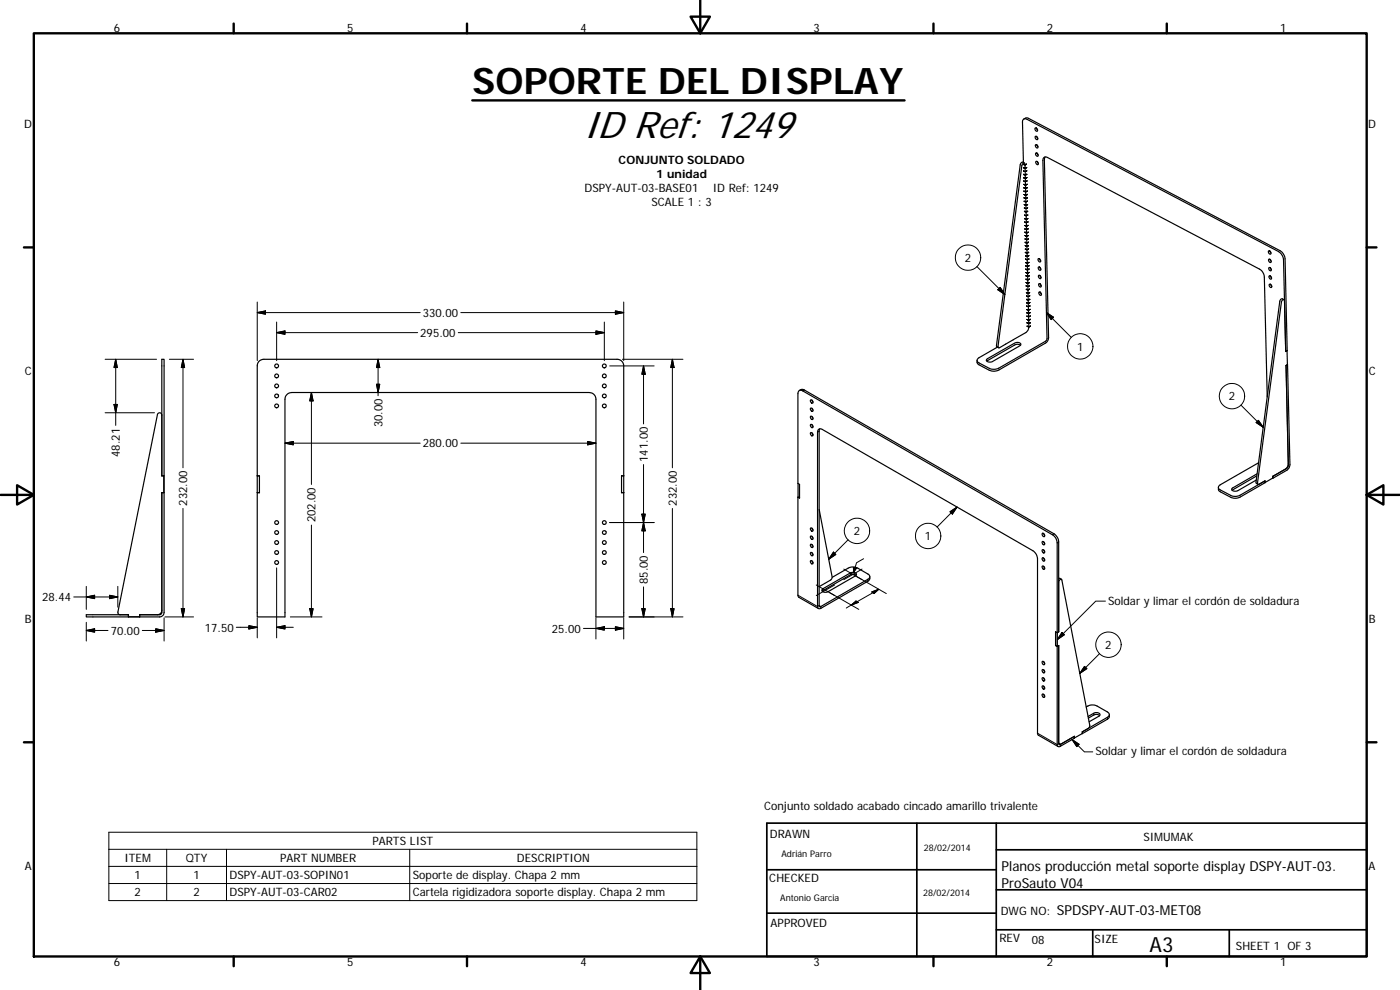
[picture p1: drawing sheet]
<svg xmlns="http://www.w3.org/2000/svg" width="420mm" height="297mm" viewBox="0 0 420 297" stroke-linecap="round" stroke-linejoin="round" font-family="sans-serif">
<g fill="none" stroke="#000" stroke-width=".36">
<path d="M307.3 35.7l.8-.4 .6 .2 75.5 39.7a3.1 3.1 0 0 1 1.5 2.5l.6 27.5-.4 .3M310.7 38.4a.52 .52 0 0 1 .7 .3 .52 .52 0 0 1-.4 .7 .65 .65 0 0 1-.3-1zM311.1 38.5l.3 .5M307.1 48.7l-.2-12a.87 .87 0 0 1 .3-.9 .87 .87 0 0 1 1 0l75.5 39.7a3.2 3.2 0 0 1 1.5 2.5l.7 27.5M307.4 48.9l-.4-.2a.77 .77 0 0 0-.8 .7l-7.1 54.3v.3l.6 .3M310.7 40.9a.56 .56 0 0 1 .7 .3 .56 .56 0 0 1-.2 .7 .74 .74 0 0 1-.5-1zM310.8 43.4a.55 .55 0 0 1 .6 .3 .55 .55 0 0 1-.2 .7 .74 .74 0 0 1-.4-1zM310.8 46a.54 .54 0 0 1 .7 .2 .54 .54 0 0 1-.2 .7 .7 .7 0 0 1-.5-.9zM310.9 48.5a.54 .54 0 0 1 .6 .2 .54 .54 0 0 1-.1 .7l-.4-.3zM311.1 41l.4 .6M311.2 43.5l.3 .5M311.2 46l.4 .6"/>
<path d="M311.3 48.5l.3 .5M313.7 47.1l-.3 .8 1.3 53.4a1.99 1.99 0 0 1-.9 1.6l-14 8.1a3.3 3.3 0 0 1-2.9 .1l-3.4-1.9-.3-1.1M308 64.5l-.4-15.2a.46 .46 0 0 0-.5-.4 .46 .46 0 0 0-.4 .6l-7.1 54.7 .3 .2 1.9-1.1M308 64.5l.8 33.6a2.02 2.02 0 0 1-1 1.7l-3.7 2.1M311.6 77.6a.56 .56 0 0 1 .6 .3 .56 .56 0 0 1-.1 .7 .74 .74 0 0 1-.5-1zM312 77.7l.3 .6M380.7 75.3a.54 .54 0 0 1 .6 .3 .54 .54 0 0 1-.1 .7 .73 .73 0 0 1-.5-1zM380.8 77.8a.54 .54 0 0 1 .6 .3 .54 .54 0 0 1-.2 .7 .72 .72 0 0 1-.4-1zM381.1 75.3l.3 .6M381.2 77.9l.3 .5M311.7 80.1a.61 .61 0 0 1 .6 .4 .61 .61 0 0 1-.2 .6 .68 .68 0 0 1-.4-1zM311.8 85.2a.56 .56 0 0 1 .6 .2 .56 .56 0 0 1-.2 .7 .74 .74 0 0 1-.4-.9z"/>
<path d="M311.8 82.6a.52 .52 0 0 1 .6 .3 .52 .52 0 0 1-.3 .7 .64 .64 0 0 1-.3-1zM311.8 87.7a.55 .55 0 0 1 .7 .3 .55 .55 0 0 1-.2 .6 .74 .74 0 0 1-.5-.9zM312 80.2l.4 .6M312.1 82.7l.4 .5M312.2 85.2l.3 .6M312.2 87.7l.3 .6M380.8 80.3a.56 .56 0 0 1 .7 .3 .56 .56 0 0 1-.2 .7 .74 .74 0 0 1-.5-1zM380.9 85.3a.54 .54 0 0 1 .7 .3 .54 .54 0 0 1-.2 .7 .7 .7 0 0 1-.5-1zM381 82.7a.57 .57 0 0 1 .5 .4 .57 .57 0 0 1-.2 .7l-.1-.1a.66 .66 0 0 1-.2-1zM381.2 80.3l.4 .6M381.3 82.8l.3 .6M381.3 85.3l.4 .6"/>
<path d="M385.3 89.9l-.4-.2a.74 .74 0 0 0-.8 .7l-7.2 54.3 .1 .3 .5 .3M385.5 90.2a.46 .46 0 0 0-.6-.3 .46 .46 0 0 0-.3 .6l-7.2 54.6 .4 .3 1.9-1.1v.5l2.3-1.4M77.6 108.5l.6-.4 1-.3h106a1.97 1.97 0 0 1 2 2v75.3h-8.4v-65.3a2 2 0 0 0-1.9-2h-89.4a2.05 2.05 0 0 0-2 2v65.3h-8.3v-75.3zM239.9 117.2l.6-.4 .9 .2 74.9 43.2a3.2 3.2 0 0 1 1.4 2.4v27M296.2 107.8l8.3-4.9a1.04 1.04 0 0 1 1.1-.2 1.04 1.04 0 0 1 .7 .8l-8.6 5.1a1.03 1.03 0 0 1-1.6-.7zM299.3 104.2l-5.5 3.1a.82 .82 0 0 0-.6 .8 .82 .82 0 0 0 .6 .8l3.1 1.6a3.4 3.4 0 0 0 2.9 0l14-8.1 .4-.7-1.2-53.5a.88 .88 0 0 1 .3-1 .88 .88 0 0 1 1.1 0l63.6 33.6a2.95 2.95 0 0 1 1.4 2.4l.9 35.9M304.1 101.9l-2.4 1.4M306.3 103.6a1.54 1.54 0 0 0-1.8-.1l-8.3 4.9M386.2 105.2h.1M386.3 105.2l-.4 .3M386.3 105.2l.1 4.2M386.4 109.4l-.4 .2 .6 30.2-.4 .7-4.2 2.4v.5"/>
<path d="M386.4 109.4h.1M386.4 109.4l-.4 .3M386.4 109.4l.7 30a2.07 2.07 0 0 1-.9 1.7l-4.2 2.4M48.6 124.5a.66 .66 0 0 0-.6-.7 .66 .66 0 0 0-.7 .6l-11.9 59.3 .1 .5 .6 .2M243.3 129.8a.56 .56 0 0 1 .6 .3 .56 .56 0 0 1-.2 .7 .77 .77 0 0 1-.4-1zM243.3 120a.53 .53 0 0 1 .6 .3 .53 .53 0 0 1-.2 .7 .71 .71 0 0 1-.4-1zM243.3 124.9a.54 .54 0 0 1 .6 .3 .54 .54 0 0 1-.2 .7 .72 .72 0 0 1-.4-1zM243.3 122.5a.54 .54 0 0 1 .6 .3 .54 .54 0 0 1-.2 .6l-.4-.4zM243.3 127.4a.53 .53 0 0 1 .6 .3 .53 .53 0 0 1-.2 .6 .73 .73 0 0 1-.4-.9zM243.7 129.9l.3 .5M243.7 120.1l.3 .5M243.7 125l.3 .5"/>
<path d="M243.7 122.5l.3 .6M243.7 127.4l.3 .6M246.1 128.7l-.3 .7 .1 52.5 .4 .1 14.1-8.2a.84 .84 0 0 0 .6-.8 .84 .84 0 0 0-.6-.8l-3-1.7a3.1 3.1 0 0 0-2.8 0l-4.8 2.7M377.7 138.9l-11.5 6.6a.81 .81 0 0 0-.5 .7 .81 .81 0 0 0 .5 .8l3.1 1.6a3.1 3.1 0 0 0 2.9 0l7.4-4.3v.5l-7.4 4.3a3.2 3.2 0 0 1-2.9 .1l-3.4-1.9-.2-1.1M386.6 139.1a1.99 1.99 0 0 1-.9 1.7l-3.7 2.1v.5M48.6 147.8h.6M48.6 142.7h.6v5.1M48.6 147.8l-.1 36.2-.6 .4h-6v.7h-3.3v-.7M48.6 142.8h.6v5h-.6M49.2 142.7v-34.9h-.6v35M49.2 147.8v36a1.37 1.37 0 0 1-1.3 1.3h-22v-.7h12.7M77.9 142.8l-.7-.1h.7v5.1h-.7"/>
<path d="M187.2 142.8l-.7-.1v5.1h.7M239.5 145.1l.5 .2v4.2l-.5-.4M239.5 149.1l.5 .3M243.3 158.4a.54 .54 0 0 1 .6 .3 .54 .54 0 0 1-.2 .7l-.4-.4zM243.7 158.5l.3 .5M245.8 152.8l4 20.5-.5 .7-3.5 2M377.2 142.8l-7.4 4.3M377.2 142.2l-7.3 4.2a.53 .53 0 0 0-.2 .7 .53 .53 0 0 0 .7 .3l1.1-.2 5.5-3.2M243.3 165.8a.54 .54 0 0 1 .6 .3 .54 .54 0 0 1-.2 .7l-.4-.5zM243.3 163.3a.53 .53 0 0 1 .6 .3 .53 .53 0 0 1-.2 .7 .73 .73 0 0 1-.4-1zM243.3 160.9a.56 .56 0 0 1 .6 .3 .56 .56 0 0 1-.2 .7 .75 .75 0 0 1-.4-1zM243.3 168.2a.54 .54 0 0 1 .6 .3 .54 .54 0 0 1-.2 .7 .72 .72 0 0 1-.4-1z"/>
<path d="M243.7 165.8l.3 .6M243.7 163.4l.3 .5M243.7 160.9l.3 .6M243.7 168.3l.3 .5M246.8 176.8l8.4-4.9a1.08 1.08 0 0 1 1.8 .7l-8.5 4.9a1.07 1.07 0 0 1-1.8-.6zM256.9 172.6a1.41 1.41 0 0 0-1.7-.1l-8.5 4.9M261 173v.9l-.3 .4-14.4 8.2a.6 .6 0 0 1-.6 .1 .6 .6 0 0 1-.3-.6v-52.3a.87 .87 0 0 1 .4-.9 .87 .87 0 0 1 1 0l63.2 36.4a3.1 3.1 0 0 1 1.4 2.5v52.5l.2 .4 6 3.4M312.7 169.9a.51 .51 0 0 1 .7 .2 .51 .51 0 0 1-.1 .7l-.4-.2zM312.7 165a.51 .51 0 0 1 .7 .2 .51 .51 0 0 1-.1 .7l-.4-.2zM312.8 162.5a.54 .54 0 0 1 .6 .3 .54 .54 0 0 1-.1 .7l-.6-.6zM312.8 160a.55 .55 0 0 1 .6 .4 .55 .55 0 0 1-.1 .6l-.6-.6zM312.9 167.3a.57 .57 0 0 1 .5 .4 .57 .57 0 0 1-.1 .7l-.2-.1a.62 .62 0 0 1-.2-1z"/>
<path d="M313.2 162.6l.3 .5M313.2 160.1l.3 .6M313.2 165l.3 .5M313.2 169.9l.3 .6M313.2 167.4l.3 .6M317.7 174.7a.6 .6 0 0 1 .2-.7 .6 .6 0 0 1 .8 0l8.4 43.6-.4 .9-1.9 1.1M317.7 173.6l.8 .2M38.5 184.4v.7M41.9 184.4v.7M48.6 183.1a1.34 1.34 0 0 1-1.4 1.3M245.6 182.6l-5.9-3.4-.2-.6v-60.5a.89 .89 0 0 1 .4-.9 .89 .89 0 0 1 1 .1l74.9 43.1a3 3 0 0 1 1.5 2.5v60.5a.57 .57 0 0 0 .3 .6 .57 .57 0 0 0 .6-.1l4.2-2.4v-.6l-4.2 2.5-.5-.2v-29.5l-.4 .2M312.8 198.5a.54 .54 0 0 1 .6 .3 .54 .54 0 0 1-.1 .6 .73 .73 0 0 1-.5-.9z"/>
<path d="M313.2 198.5l.3 .6M316.8 193.7l.5 .3M316.8 189.6v4M316.8 193.6l.5 .3M316.9 193.7h-.1M317.3 189.8l-.5-.3v4.2M317.3 189.8h.1M317.7 193.7l-.4 .3M317.7 189.6h.1M317.7 189.5l-.4 .3M317.7 189.6l-.4 .2M312.7 208.4a.51 .51 0 0 1 .7 .2 .51 .51 0 0 1-.1 .7l-.4-.3z"/>
<path d="M312.8 203.4a.55 .55 0 0 1 .6 .3 .55 .55 0 0 1-.1 .7l-.6-.6zM312.8 205.8a.54 .54 0 0 1 .6 .3 .54 .54 0 0 1-.1 .7l-.6-.6zM312.9 200.9a.56 .56 0 0 1 .6 .3 .56 .56 0 0 1-.2 .7l-.2-.1a.62 .62 0 0 1-.2-.9zM313.2 201l.3 .5M313.2 203.4l.3 .6M313.2 208.3l.3 .6M313.2 205.9l.3 .5M324.8 219.6v.5M326 212.1a3.2 3.2 0 0 1 3.3-.2l3 1.7a.85 .85 0 0 1 .6 .8 .85 .85 0 0 1-.6 .8l-7.5 4.4M326.5 215l1.8-1a1.07 1.07 0 0 1 1.1-.2 1.07 1.07 0 0 1 .7 .8l-3.3 2M330 214.7l-1.1-.4-2.3 1.2M332.9 214.4v.8l-.3 .4-7.8 4.5"/>
<path d="M317.7 223l.3 .2M322.4 221.4h.1M322.4 221.4v-.5l-3.7 2.2a.57 .57 0 0 1-.7 .1 .57 .57 0 0 1-.3-.6M324.8 220.1l-2.4 1.3"/>
<circle cx="83" cy="115.8" r=".56"/>
<circle cx="83" cy="118.8" r=".56"/>
<circle cx="83" cy="112.8" r=".56"/>
<circle cx="83" cy="109.8" r=".57"/>
<circle cx="181.4" cy="118.8" r=".57"/>
<circle cx="181.4" cy="115.8" r=".57"/>
<circle cx="181.4" cy="112.8" r=".57"/>
<circle cx="181.4" cy="109.8" r=".57"/>
<circle cx="83" cy="121.8" r=".56"/>
<circle cx="181.4" cy="121.8" r=".57"/>
<circle cx="83" cy="156.8" r=".56"/>
<circle cx="83" cy="159.8" r=".56"/>
<circle cx="181.4" cy="159.8" r=".57"/>
<circle cx="181.4" cy="156.8" r=".57"/>
<circle cx="83" cy="162.8" r=".56"/>
<circle cx="83" cy="168.8" r=".57"/>
<circle cx="83" cy="165.8" r=".56"/>
<circle cx="181.4" cy="162.8" r=".57"/>
<circle cx="181.4" cy="168.8" r=".58"/>
<circle cx="181.4" cy="165.8" r=".57"/>
</g>
<g fill="none" stroke="#000" stroke-width=".3">
<path d="M307.1 49.3l.5 .1 .5-.1-.5 .1zM307.2 51.3l.5 .2 .5-.2-.5 .2zM307.2 52.3l.5 .2 .5-.2-.5 .2zM307.2 54.3l.5 .2 .5-.2-.5 .2zM308.1 50.2l-.5 .2-.5-.1M308.2 53.3l-.5 .2-.5-.2M308.3 55.3l-.5 .2-.5-.2M308.3 56.3l-.5 .2-.5-.2M308.3 57.3l-.5 .2-.5-.2M308.3 58.3l-.5 .2-.5-.2M308.3 59.3l-.5 .2-.5-.1M293.2 80l8.4 8.4"/>
<path d="M307.4 61.4l.5 .2 .5-.2M307.6 69.7l.5 .2 .5-.2M308.4 60.3l-.5 .3-.5-.2M308.4 62.4l-.5 .1-.5-.1M308.4 63.4l-.5 .2-.5-.2M308.5 64.5l-.5 .2-.5-.2M308.5 65.6l-.5 .2-.5-.2M308.5 66.6l-.5 .2-.5-.2M308.5 67.6l-.5 .2-.5-.2M308.6 68.6l-.5 .3-.5-.2M308.6 70.7l-.5 .2-.5-.2M308.6 71.7l-.4 .2-.6-.2"/>
<path d="M308.7 72.7l-.5 .2-.5-.2M308.7 73.7l-.5 .2-.5-.2M308.7 74.7l-.5 .2-.5-.2M308.7 75.7l-.5 .2-.5-.2M308.8 76.7l-.5 .2-.5-.2M308.8 77.7l-.5 .2-.5-.2M308.8 78.7l-.5 .2-.5-.2M308.8 79.7l-.5 .2-.5-.1M77.2 90.6v17.6M77.2 93.8l2.5-.5v1zM77.2 93.8h48.9M83 96.6v11.6"/>
<path d="M83 99.8l2.5-.5v1zM83 99.8h42.3M137.5 99.8h43.9M138.3 93.8h48.9M178.8 99.3l2.6 .5-2.6 .5zM181.4 96.6v11.6M184.7 93.3l2.5 .5-2.5 .5zM187.2 90.6v17.6M300.2 86.2l1.4 2.2-2.1-1.5zM307.9 82.7l.3 .2 .7-.2M308 85.8l.5 .2 .5-.3-.5 .3zM308 87.8l.5 .2 .5-.2-.5 .2z"/>
<path d="M308.8 80.7l-.5 .2-.5-.1M308.9 81.7l-.5 .2-.5-.1M308.9 83.7l-.5 .2-.5-.1M308.9 84.8l-.4 .2-.6-.2M309 86.8l-.5 .2-.5-.2M309 88.8l-.5 .2-.5-.2M309.1 89.8l-.5 .2-.6-.2M309.1 90.8l-.5 .2-.5-.2M309.1 91.8l-.5 .2-.5-.2M309.1 92.8l-.5 .2-.5-.2M309.2 93.8l-.5 .2-.5-.2M309.2 94.8l-.5 .2-.5-.2"/>
<path d="M309.2 95.8l-.5 .2-.5-.2M309.2 96.8l-.5 .2-.5-.2M309.2 97.8l-.4 .2-.5-.1M314 93.8l2.2 1.4-.7 .7zM314 93.8l7.5 7.4M31.5 107.8h15.5M34.7 107.8l.5 2.5h-1zM34.7 107.8v19.8M50.8 107.8h7.3M54.9 107.8v32.6M54.9 107.8l.5 2.5h-1zM93.5 117.8v27.6"/>
<path d="M93.5 117.8l.5 2.5h-1zM113 115.3h1l-.5 2.5zM113.5 107.8l.5 2.5h-1zM113.5 107.8v10.9M183 109.8h13.3M186.8 107.8h18.2M193.1 109.8v17.4M193.1 109.8l.5 2.5h-1zM201.8 107.8v32.6M201.8 107.8l.5 2.5h-1zM241.4 117l-.5 .3M31.5 123.8h14.9"/>
<path d="M34.2 121.3h1l-.5 2.5zM85.5 133l2.5-.5v1zM126.1 133h-40.6M138.3 133h40.5M176.4 132.5l2.4 .5-2.4 .5zM193.1 139.4v26.4M245.8 129.4l-.4 .3M372.4 121.5l6.7 6.7M377.7 126.1l1.4 2.1-2.1-1.4zM54.9 152.5v32.6M93.5 157.5v27.6M183 156.8h13.3"/>
<path d="M192.6 154.3h1l-.5 2.5zM193.1 156.8l.5 2.5h-1zM201.8 152.5v32.6M285.1 153.5l2.1-1.4-1.4 2.1zM287.2 152.1l-6 6M22.1 179.1h13.3M25.9 175.9v6.9M25.9 179.1l2.5-.5v1zM32.9 178.6l2.5 .5-2.5 .5zM35.4 175.9v6.3M83 170.4v21M193.1 176.1v9"/>
<path d="M239.5 178.6l5.9 3.4 .4-.3 .5 .3v.5M245 175.5l12.7 7.3M247 176.7v.5M250.1 165.7l.7 .7-2.1 1.4zM250.5 175.5l-5.5 3.2M253.2 170.8l2.8 1.6M254.5 162l-5.8 5.8M255.2 171.9v.6M256 172.4l10 5.7M256 172.4l-2.8 1.5M256.1 170.3l1 .1-.9 1.3zM258.7 170.8l-2.7 1.6"/>
<path d="M259.2 167.6l-2.1 1.2-.9 2.9M260.4 173.8v.6M261.6 177.6l2.1-.8-1.4 1.3zM263.7 176.8l-9.7 5.6M316.3 160.2l-.5 .2M317.7 162.6l-.4 .3M25.9 189.2l2.5-.5v1zM25.9 189.2h6.5M25.9 186.7v5.6M42.7 189.2h6.5M46.7 188.7l2.5 .5-2.5 .5zM49.2 185.4v6.9"/>
<path d="M49.5 185.1h8.6M54.4 182.6h1l-.5 2.5zM70.9 188.2h6.3M74.7 187.7l2.5 .5-2.5 .5zM77.2 185.4v6M83 188.2l2.5-.5v1zM83 188.2h5M87.1 185.1h9.5M93 182.6h1l-.5 2.5zM175.1 188.6h12.1M178.8 188.6l2.6-.6v1.1zM178.8 185.4v6.3"/>
<path d="M184.7 188l2.5 .6-2.5 .5zM187.2 185.4v6.3M188.8 185.1h16.2M192.6 182.6h1l-.5 2.5zM201.3 182.6h1l-.5 2.5zM255.5 181.5l1.4-1.2 .7 .4zM318.7 189.8l.7 .7-2.1 1.4zM325.5 199.9l.7 .7-2.1 1.5zM330 196.1l-5.9 6M331.8 180.4h-2.9l-11.6 11.5M311.4 220l5.9 3.4 .4-.3 .5 .3v.5M328.3 214v.5"/>
<path d="M332.3 215.2v.6M321.7 221.9l3.7 3.7h2.5M321.7 221.9l2.1 1.4-.6 .7zM32.7 249.7h176.4v20.5h-176.4zM32.7 254.8h176.4M32.7 259.9h176.4M50 254.8v15.4M68 254.8v15.4M123 254.8v15.4M32.7 265.1h176.4"/>
<circle cx="290.5" cy="77.3" r="3.8"/>
<circle cx="324.2" cy="103.9" r="3.8"/>
<circle cx="369.7" cy="118.9" r="3.8"/>
<circle cx="257.2" cy="159.3" r="3.8"/>
<circle cx="278.6" cy="160.8" r="3.8"/>
<circle cx="332.7" cy="193.4" r="3.8"/>
</g>
<g fill="none" stroke="#000" stroke-width=".71">
<path d="M10.1 10h400.1v277h-400.1zM70.1 7.1v2.9M140.2 7.1v2.9M207.3 5h5.8l-2.9 5zM210.2 0v10M280.2 7.1v2.9M350.2 7.1v2.9M141.7 30.1h129.8M7.2 74.2h2.9M410.2 74.2h2.9M.2 148.5h9.9M5.1 145.6l5 2.9-5 2.9z"/>
<path d="M410.2 148.5l5-2.9v5.8zM410.2 148.5h9.9M7.2 222.7h2.9M410.2 222.7h2.9M70.1 287v2.9M140.2 287v2.9M210.2 287l2.9 5h-5.8zM210.2 287v10M280.2 287v2.9M350.2 287v2.9"/>
</g>
<path d="M230.1 247h180.1v40h-180.1zM275.2 247v40M299 255h111.2M299 247v40M230.1 274h68.9M230.1 261h68.9M299 279h111.2M299 267h111.2M327.9 279v8M368.9 279v8" fill="none" stroke="#000" stroke-width=".51"/>
<g fill="#000" stroke="#000" stroke-width=".3">
<path d="M77.2 93.8l2.5-.5v1zM83 99.8l2.5-.5v1zM184.7 93.3l2.5 .5-2.5 .5zM300.2 86.2l1.4 2.2-2.1-1.5zM314 93.8l2.2 1.4-.7 .7zM34.7 107.8l.5 2.5h-1zM54.9 107.8l.5 2.5h-1zM113 115.3h1l-.5 2.5zM113.5 107.8l.5 2.5h-1zM178.8 99.3l2.6 .5-2.6 .5zM193.1 109.8l.5 2.5h-1zM201.8 107.8l.5 2.5h-1z"/>
<path d="M34.2 121.3h1l-.5 2.5zM85.5 133l2.5-.5v1zM93.5 117.8l.5 2.5h-1zM176.4 132.5l2.4 .5-2.4 .5zM377.7 126.1l1.4 2.1-2.1-1.4zM192.6 154.3h1l-.5 2.5zM193.1 156.8l.5 2.5h-1zM285.1 153.5l2.1-1.4-1.4 2.1zM25.9 179.1l2.5-.5v1zM32.9 178.6l2.5 .5-2.5 .5zM250.1 165.7l.7 .7-2.1 1.4zM256.1 170.3l1 .1-.9 1.3z"/>
<path d="M261.6 177.6l2.1-.8-1.4 1.3zM25.9 189.2l2.5-.5v1zM46.7 188.7l2.5 .5-2.5 .5zM54.4 182.6h1l-.5 2.5zM74.7 187.7l2.5 .5-2.5 .5zM83 188.2l2.5-.5v1zM93 182.6h1l-.5 2.5zM178.8 188.6l2.6-.6v1.1zM184.7 188l2.5 .6-2.5 .5zM192.6 182.6h1l-.5 2.5zM201.3 182.6h1l-.5 2.5zM255.5 181.5l1.4-1.2 .7 .4z"/>
<path d="M318.7 189.8l.7 .7-2.1 1.4zM325.5 199.9l.7 .7-2.1 1.5zM321.7 221.9l2.1 1.4-.6 .7z"/>
</g>
<text font-size="11.6" x="175.2" y="41.5">ID Ref: 1249</text>
<text font-size="11" x="141.7" y="28.3">SOPORTE DEL DISPLAY</text>
<text font-size="6.3" x="345" y="285.6">A3</text>
<g font-size="4.1">
<text x="300.6" y="261.5">Planos producción metal soporte display DSPY-AUT-03.</text>
<text x="300.6" y="266.4">ProSauto V04</text>
<text x="317.2" y="274.4">SPDSPY-AUT-03-MET08</text>
</g>
<g font-size="3.5">
<text x="34.2" y="9.6">6</text>
<text x="104.2" y="9.6">5</text>
<text x="174.2" y="9.6">4</text>
<text x="244.2" y="9.6">3</text>
<text x="314.2" y="9.6">2</text>
<text x="384.2" y="9.6">1</text>
<text x="7.3" y="38.4">D</text>
<text x="410.6" y="38.4">D</text>
<text x="185.7" y="49.3">CONJUNTO SOLDADO</text>
<text x="197" y="53.5">1 unidad</text>
<text x="175.4" y="57.6">DSPY-AUT-03-BASE01</text>
<text x="213.9" y="57.6">ID Ref: 1249</text>
<text x="195.5" y="61.8">SCALE 1 : 3</text>
<text x="289.5" y="78.6">2</text>
<text x="126.9" y="95.1">330.00</text>
<text x="126.1" y="101.1">295.00</text>
<text x="323.2" y="105.2">1</text>
<text x="7.4" y="112.6">C</text>
<text x="410.8" y="112.6">C</text>
<text x="368.8" y="120.2">2</text>
<text x="114.8" y="128.2" transform="rotate(-90 114.8 128.2)">30.00</text>
<text x="36" y="137.1" transform="rotate(-90 36 137.1)">48.21</text>
<text x="126.9" y="134.3">280.00</text>
<text x="194.4" y="138.6" transform="rotate(-90 194.4 138.6)">141.00</text>
<text x="56.2" y="151.7" transform="rotate(-90 56.2 151.7)">232.00</text>
<text x="203.1" y="151.7" transform="rotate(-90 203.1 151.7)">232.00</text>
<text x="94.7" y="156.7" transform="rotate(-90 94.7 156.7)">202.00</text>
<text x="256.2" y="160.6">2</text>
<text x="277.6" y="162.1">1</text>
<text x="194.4" y="175.3" transform="rotate(-90 194.4 175.3)">85.00</text>
<text x="12.6" y="180.4">28.44</text>
<text x="332.5" y="181.4">Soldar y limar el cordón de soldadura</text>
<text x="7.4" y="186.9">B</text>
<text x="33.2" y="190.4">70.00</text>
<text x="61.5" y="189.5">17.50</text>
<text x="165.6" y="189.8">25.00</text>
<text x="410.8" y="186.9">B</text>
<text x="331.7" y="194.7">2</text>
<text x="328.7" y="226.7">Soldar y limar el cordón de soldadura</text>
<text x="229.3" y="243.1">Conjunto soldado acabado cincado amarillo trivalente</text>
<text x="231.1" y="251.4">DRAWN</text>
<text x="111.8" y="253.5">PARTS LIST</text>
<text x="343.2" y="252.3">SIMUMAK</text>
<text x="7.4" y="261.1">A</text>
<text x="37.3" y="258.6">ITEM</text>
<text x="40.4" y="263.8">1</text>
<text x="55.7" y="258.7">QTY</text>
<text x="58" y="263.8">1</text>
<text x="68.9" y="263.8">DSPY-AUT-03-SOPIN01</text>
<text x="84.1" y="258.6">PART NUMBER</text>
<text x="123.9" y="263.8">Soporte de display. Chapa 2 mm</text>
<text x="155.1" y="258.7">DESCRIPTION</text>
<text x="410.8" y="261.1">A</text>
<text x="40.4" y="268.9">2</text>
<text x="58" y="268.9">2</text>
<text x="68.9" y="268.9">DSPY-AUT-03-CAR02</text>
<text x="123.9" y="269">Cartela rigidizadora soporte display. Chapa 2 mm</text>
<text x="230.9" y="264.6">CHECKED</text>
<text x="300.3" y="274.5">DWG NO:</text>
<text x="231.3" y="278.2">APPROVED</text>
<text x="299.9" y="282.6">REV</text>
<text x="309.7" y="283.3">08</text>
<text x="328.5" y="283">SIZE</text>
<text x="370.9" y="285.1">SHEET 1 OF 3</text>
<text x="34.2" y="289.9">6</text>
<text x="104.2" y="289.9">5</text>
<text x="174.2" y="289.9">4</text>
<text x="244.2" y="289.9">3</text>
<text x="314.2" y="289.9">2</text>
<text x="384.2" y="289.9">1</text>
</g>
<g font-size="2.7">
<text x="234.5" y="257.1">Adrián Parro</text>
<text x="277.3" y="255.2">28/02/2014</text>
<text x="277" y="268.7">28/02/2014</text>
<text x="234.2" y="270.2">Antonio Garcia</text>
</g>
</svg>
